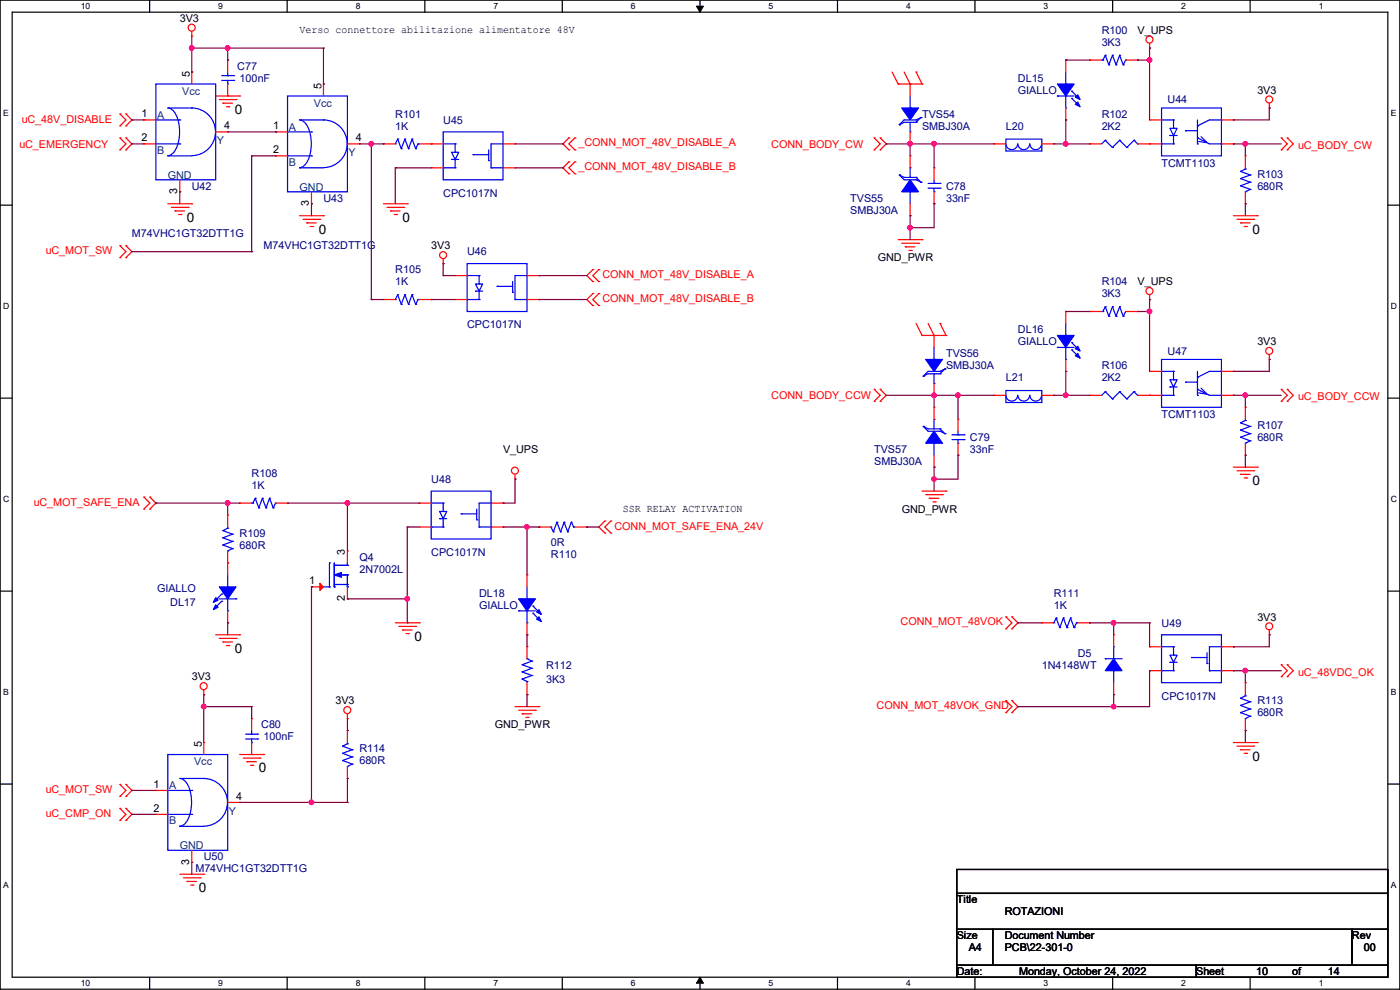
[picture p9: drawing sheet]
<svg xmlns="http://www.w3.org/2000/svg" width="297mm" height="210mm" viewBox="0 0 297 210" stroke-linecap="round" stroke-linejoin="round" font-family="sans-serif">
<path d="M0 0h297v209.8h-297zM2.6 2.6h291.8v204.7h-291.8z" fill="none" stroke="#000" stroke-width=".25"/>
<g fill="#fff">
<path d="M17.1 .3h2v2h-2z"/>
<path d="M17.1 207.6h2v1.9h-2z"/>
</g>
<path d="M31.7 0v2.6M31.7 207.3v2.5" fill="none" stroke="#000" stroke-width=".25"/>
<g fill="#fff">
<path d="M46.3 .3h1v2h-1z"/>
<path d="M46.3 207.6h1v1.9h-1z"/>
</g>
<path d="M60.9 0v2.6M60.9 207.3v2.5" fill="none" stroke="#000" stroke-width=".25"/>
<g fill="#fff">
<path d="M75.5 .3h1v2h-1z"/>
<path d="M75.5 207.6h1v1.9h-1z"/>
</g>
<path d="M90.1 0v2.6M90.1 207.3v2.5" fill="none" stroke="#000" stroke-width=".25"/>
<g fill="#fff">
<path d="M104.7 .3h1v2h-1z"/>
<path d="M104.7 207.6h1v1.9h-1z"/>
</g>
<path d="M119.3 0v2.6M119.3 207.3v2.5" fill="none" stroke="#000" stroke-width=".25"/>
<g fill="#fff">
<path d="M133.9 .3h.9v2h-.9z"/>
<path d="M133.9 207.6h.9v1.9h-.9z"/>
</g>
<path d="M148.5 0v2.6M148.5 207.3v2.5" fill="none" stroke="#000" stroke-width=".25"/>
<path d="M147.7 1.3h1.5l-.7 1.3zM148.5 207.3l.7 1.3h-1.5z" fill="#000" stroke="#000" stroke-width=".21"/>
<g fill="#fff">
<path d="M163.1 .3h.9v2h-.9z"/>
<path d="M163.1 207.6h.9v1.9h-.9z"/>
</g>
<path d="M177.7 0v2.6M177.7 207.3v2.5" fill="none" stroke="#000" stroke-width=".25"/>
<g fill="#fff">
<path d="M192.2 .3h1v2h-1z"/>
<path d="M192.2 207.6h1v1.9h-1z"/>
</g>
<path d="M206.8 0v2.6M206.8 207.3v2.5" fill="none" stroke="#000" stroke-width=".25"/>
<g fill="#fff">
<path d="M221.4 .3h1v2h-1z"/>
<path d="M221.4 207.6h1v1.9h-1z"/>
</g>
<path d="M236.1 0v2.6M236.1 207.3v2.5" fill="none" stroke="#000" stroke-width=".25"/>
<g fill="#fff">
<path d="M250.6 .3h1v2h-1z"/>
<path d="M250.6 207.6h1v1.9h-1z"/>
</g>
<path d="M265.2 0v2.6M265.2 207.3v2.5" fill="none" stroke="#000" stroke-width=".25"/>
<g fill="#fff">
<path d="M279.8 .3h1v2h-1z"/>
<path d="M279.8 207.6h1v1.9h-1z"/>
<path d="M.7 23h1.2v2h-1.2z"/>
<path d="M295.1 23h1.1v2h-1.1z"/>
<path d="M.7 64h1.2v2h-1.2z"/>
<path d="M295.1 64h1.2v2h-1.2z"/>
</g>
<path d="M0 43.5h2.6M294.4 43.5h2.6" fill="none" stroke="#000" stroke-width=".25"/>
<g fill="#fff">
<path d="M.7 104.9h1.2v2h-1.2z"/>
<path d="M295.1 104.9h1.2v2h-1.2z"/>
</g>
<path d="M0 84.5h2.6M294.4 84.5h2.6" fill="none" stroke="#000" stroke-width=".25"/>
<g fill="#fff">
<path d="M.7 145.8h1.2v2h-1.2z"/>
<path d="M295.1 145.8h1.1v2h-1.1z"/>
</g>
<path d="M0 125.4h2.6M294.4 125.4h2.6" fill="none" stroke="#000" stroke-width=".25"/>
<g fill="#fff">
<path d="M.7 186.8h1.2v2h-1.2z"/>
<path d="M295.1 186.8h1.1v2h-1.1z"/>
</g>
<path d="M0 166.3h2.6M294.4 166.3h2.6M203 184.4h91.4v5.1h-91.4zM203 189.5h91.4v7.6h-91.4zM203 197.1h7.6v7.7h-7.6zM210.6 197.1h76.2v7.7h-76.2zM286.8 197.1h7.6v7.7h-7.6zM203 204.8h50.8v2.5h-50.8zM253.8 204.8h40.6v2.5h-40.6z" fill="none" stroke="#000" stroke-width=".25"/>
<g fill="none" stroke="#f00" stroke-width=".25">
<path d="M40.7 7.7h.1M40.7 15.3h.1M40.7 6.6v1.1M40.7 15.3v2.5M48.3 12.7h.1M48.3 12.7v2.6M48.3 17.8v2.6M68.6 17.8h.1M68.6 17.8v2.6M189.3 15.3l1.2 2.5M190.5 17.8h.1M190.5 17.8h5.1"/>
<path d="M191.8 15.3l1.3 2.5M193.1 17.8h.1M193.1 17.8v2.6M194.4 15.3h.1M194.4 15.3l1.2 2.5M195.6 17.8h.1M226.1 12.7h.1M226.1 12.7v2.6M231.2 12.7h.1M231.2 12.7h2.5M238.8 12.7h2.5M241.3 12.7h.1"/>
<path d="M243.9 10.2h.1M243.9 9.2v1M25.4 26.7h.1M25.4 24.2h.1M25.4 31.8h.1M25.4 29.3h.1M25.4 24.2l1.3 1.2-1.3 1.3M25.4 29.3l1.3 1.2-1.3 1.3M26.7 24.2h.1M26.7 26.7h.1M26.7 29.3h.1M26.7 31.8h.1"/>
<path d="M26.7 24.2l1.3 1.2-1.3 1.3M26.7 29.3l1.3 1.2-1.3 1.3M30.5 25.4h.1M30.5 30.5h.1M30.5 30.5h2.6M30.5 25.4h2.6M38.1 38.1v2.6M45.8 20.4h5M45.8 28h2.5M46.5 21.1h3.6M47.3 21.9h.1M47.3 21.9h2"/>
<path d="M48 22.6h.6M48.3 20.4h.1M48.3 28h.1M48.6 22.6h.1M50.1 21.1h.1M50.8 20.4h.1M58.5 28h.1M58.5 33.1h.1M58.5 28h2.5M58.5 33.1h2.5M73.7 30.5h2.5M76.2 30.5h.1"/>
<path d="M81.3 30.5h.1M81.3 30.5h2.6M88.9 30.5h5.1M91.5 30.5h.1M91.5 35.6h.1M91.5 35.6h2.5M106.7 30.5h2.6M106.7 35.6h2.6M109.3 35.6h.1M109.3 30.5h.1M120.7 31.8h.1M120.7 29.3h.1"/>
<path d="M120.7 36.9h.1M120.7 34.3h.1M120.7 29.3l-1.3 1.2 1.3 1.3M120.7 34.3l-1.3 1.3 1.3 1.3M122 29.3h.1M122 31.8h.1M122 34.3h.1M122 36.9h.1M122 29.3l-1.3 1.2 1.3 1.3M122 34.3l-1.3 1.3 1.3 1.3M185.5 31.8h.1M185.5 29.3h.1"/>
<path d="M185.5 29.3l1.2 1.2-1.2 1.3M186.7 29.3h.1M186.7 31.8h.1M186.7 29.3l1.3 1.2-1.3 1.3M193.1 30.5h.1M193.1 33.1h.1M193.1 28v2.5M193.1 33.1v2.5M198.2 35.6h.1M198.2 35.6v2.5M210.9 30.5h.1M210.9 30.5h2.5"/>
<path d="M221 30.5h2.6M223.6 30.5h.1M226.1 25.4h.1M226.1 22.9v2.5M231.2 30.5h.1M231.2 30.5h2.5M241.3 30.5h5.1M243.9 25.4h.1M243.9 30.5h.1M243.9 25.4h2.5M259.1 30.5h2.6M259.1 25.4h2.6"/>
<path d="M261.7 30.5h.1M261.7 25.4h.1M264.2 33.1h.1M264.2 33.1v2.5M269.3 22.9h.1M269.3 21.9v1M271.8 29.3h.1M271.8 31.8h.1M271.8 29.3l1.3 1.2-1.3 1.3M273.1 29.3h.1M273.1 31.8h.1M273.1 29.3l1.3 1.2-1.3 1.3"/>
<path d="M25.4 54.7h.1M25.4 52.1h.1M25.4 52.1l1.3 1.3-1.3 1.3M26.7 52.1h.1M26.7 54.7h.1M26.7 52.1l1.3 1.3-1.3 1.3M35.6 43.2h5.1M36.4 44h3.5M37.1 44.7h.1M37.1 44.7h2.1M37.9 45.5h.5M38.1 40.7h.1"/>
<path d="M38.4 45.5h.1M39.9 44h.1M40.7 43.2h.1M63.5 45.8h5.1M64.3 46.5h3.6M65.1 47.3h.1M65.1 47.3h2M65.8 48h.5M66.1 43.2h.1M66.1 40.7v2.5M66.3 48h.1M67.9 46.5h.1"/>
<path d="M68.6 45.8h.1M81.3 43.2h5.1M82.1 44h3.5M82.8 44.7h.1M82.8 44.7h2.1M83.6 45.5h.5M84.1 45.5h.1M85.6 44h.1M86.4 43.2h.1M94 55.9h.1M94 54.9v1M96.6 58.5h.1"/>
<path d="M96.6 58.5h2.5M111.8 58.5h2.5M114.3 58.5h.1M125.8 59.7h.1M125.8 57.2h.1M125.8 57.2l-1.3 1.3 1.3 1.2M127 57.2h.1M127 59.7h.1M127 57.2l-1.2 1.3 1.2 1.2M190.5 50.8h5.1M191.3 51.6h3.6M192.1 52.4h.1"/>
<path d="M192.1 52.4h2M192.8 53.1h.5M193.1 45.8h.1M193.1 43.2v2.6M193.3 53.1h.1M194.9 51.6h.1M195.6 50.8h.1M198.2 43.2h.1M198.2 40.7v2.5M261.7 45.8h5M262.4 46.5h3.6M263.2 47.3h.1"/>
<path d="M263.2 47.3h2M263.9 48h.6M264.2 43.2h.1M264.2 40.7v2.5M264.5 48h.1M266 46.5h.1M266.7 45.8h.1M81.3 63.5h.1M81.3 63.5h2.6M88.9 63.5h2.6M91.5 63.5h.1M96.6 63.5h.1"/>
<path d="M96.6 63.5h2.5M111.8 63.5h2.5M114.3 63.5h.1M125.8 64.8h.1M125.8 62.3h.1M125.8 62.3l-1.3 1.2 1.3 1.3M127 62.3h.1M127 64.8h.1M127 62.3l-1.2 1.2 1.2 1.3M194.4 68.6l1.2 2.6M195.6 71.2h.1M195.6 71.2h5.1"/>
<path d="M196.9 68.6l1.3 2.6M198.2 71.2h.1M198.2 71.2v2.5M199.4 68.6h.1M199.4 68.6l1.3 2.6M200.7 71.2h.1M226.1 66.1h.1M226.1 78.8h.1M226.1 66.1v2.5M226.1 76.2v2.6M231.2 66.1h.1M231.2 66.1h2.5"/>
<path d="M238.8 66.1h2.5M241.3 66.1h.1M243.9 63.5h.1M243.9 78.8h.1M243.9 62.5v1M243.9 78.8h2.5M259.1 78.8h2.6M261.7 78.8h.1M269.3 76.2h.1M269.3 75.2v1M185.5 85.1h.1M185.5 82.6h.1"/>
<path d="M185.5 82.6l1.2 1.3-1.2 1.2M186.7 82.6h.1M186.7 85.1h.1M186.7 82.6l1.3 1.3-1.3 1.2M198.2 83.9h.1M198.2 86.4h.1M198.2 99.1h.1M198.2 81.3v2.6M198.2 86.4v2.5M198.2 96.6v2.5M203.2 88.9h.1M203.2 96.6h.1"/>
<path d="M203.2 88.9v2.6M203.2 94v2.6M210.9 83.9h.1M210.9 83.9h2.5M221 83.9h2.6M223.6 83.9h.1M231.2 83.9h.1M231.2 83.9h2.5M241.3 83.9h5.1M243.9 83.9h.1M259.1 83.9h2.6M261.7 83.9h.1"/>
<path d="M261.7 99.1h5M262.4 99.9h3.6M264.2 96.6h.1M264.2 86.4h.1M264.2 86.4v2.5M264.2 94v2.6M266 99.9h.1M266.7 99.1h.1M271.8 82.6h.1M271.8 85.1h.1M271.8 82.6l1.3 1.3-1.3 1.2M273.1 82.6h.1"/>
<path d="M273.1 85.1h.1M273.1 82.6l1.3 1.3-1.3 1.2M30.5 105.5h.1M30.5 108h.1M30.5 105.5l1.3 1.2-1.3 1.3M31.8 108h.1M31.8 105.5h.1M31.8 105.5l1.3 1.2-1.3 1.3M48.3 119.4h.1M48.3 109.3h.1M48.3 109.3v2.5M48.3 116.9v5.1"/>
<path d="M50.8 106.7h.1M50.8 106.7h2.6M58.5 106.7h2.5M61 106.7h.1M73.7 116.9h.1M73.7 116.9v2.5M88.9 106.7h.1M88.9 111.8h.1M88.9 106.7h2.6M88.9 111.8h2.6M104.2 106.7h2.5M104.2 111.8h2.5"/>
<path d="M106.7 111.8h.1M106.7 106.7h.1M109.3 101.6h.1M109.3 100.6v1M114.3 111.8h.1M114.3 111.8h2.6M122 111.8h2.5M124.5 111.8h.1M128.3 113.1h.1M128.3 110.5h.1M128.3 110.5l-1.3 1.3 1.3 1.3M129.6 110.5h.1"/>
<path d="M129.6 113.1h.1M129.6 110.5l-1.3 1.3 1.3 1.3M195.6 104.2h5.1M196.4 104.9h3.5M197.1 105.7h.1M197.1 105.7h2.1M197.9 106.5h.5M198.4 106.5h.1M199.9 104.9h.1M200.7 104.2h.1M263.2 100.6h.1M263.2 100.6h2"/>
<path d="M263.9 101.4h.6M264.5 101.4h.1M45.8 134.7h5M46.5 135.4h3.6M47.3 136.2h.1M47.3 136.2h2M48 136.9h.6M48.3 132.1h.1M48.3 129.6v2.5M48.6 136.9h.1M50.1 135.4h.1M50.8 134.7h.1"/>
<path d="M66.1 124.5h.1M66.1 124.5h2.5M73.7 127h.1M73.7 124.5v2.5M83.9 132.1h5M84.6 132.9h3.6M85.4 133.6h.1M85.4 133.6h2M86.1 134.4h.6M86.7 134.4h.1M88.2 132.9h.1M88.9 132.1h.1"/>
<path d="M111.8 122h.1M111.8 134.7h.1M111.8 137.2h.1M111.8 122v2.5M111.8 132.1v2.6M111.8 137.2v2.5M213.4 130.9h.1M213.4 133.4h.1M213.4 130.9l1.3 1.2-1.3 1.3M214.7 133.4h.1M214.7 130.9h.1M214.7 130.9l1.2 1.2-1.2 1.3"/>
<path d="M221 132.1h.1M221 132.1h2.6M228.6 132.1h2.6M231.2 132.1h.1M236.3 134.7h.1M236.3 134.7v2.5M243.9 137.2h.1M243.9 137.2h2.5M259.1 137.2h2.6M261.7 137.2h.1M269.3 134.7h.1M269.3 133.6v1.1"/>
<path d="M43.2 147.4h.1M43.2 157.5h.1M43.2 146.3v1.1M43.2 157.5v2.6M53.4 152.4h.1M53.4 152.4v2.6M53.4 157.5v2.6M73.7 152.4h.1M73.7 155h.1M73.7 151.4v1M73.7 155v2.5M109.3 149.9h5"/>
<path d="M110 150.7h3.6M110.8 151.4h.1M110.8 151.4h2M111.5 152.2h.6M111.8 147.4h.1M111.8 144.8v2.6M112.1 152.2h.1M113.6 150.7h.1M114.3 149.9h.1M213.4 148.6h.1M213.4 151.2h.1M213.4 148.6l1.3 1.3-1.3 1.3"/>
<path d="M214.7 151.2h.1M214.7 148.6h.1M214.7 148.6l1.2 1.3-1.2 1.3M236.3 147.4h.1M236.3 144.8v2.6M243.9 142.3h.1M243.9 142.3h2.5M259.1 142.3h2.6M261.7 142.3h.1M261.7 157.5h5M262.4 158.3h3.6M263.2 159h.1"/>
<path d="M263.2 159h2M263.9 159.8h.6M264.2 155h.1M264.2 144.8h.1M264.2 144.8v2.6M264.2 152.4v2.6M264.5 159.8h.1M266 158.3h.1M266.7 157.5h.1M271.8 141h.1M271.8 143.6h.1M271.8 141l1.3 1.3-1.3 1.3"/>
<path d="M273.1 141h.1M273.1 143.6h.1M273.1 141l1.3 1.3-1.3 1.3M25.4 169h.1M25.4 166.4h.1M25.4 174h.1M25.4 171.5h.1M25.4 166.4l1.3 1.3-1.3 1.3M25.4 171.5l1.3 1.3-1.3 1.2M26.7 166.4h.1M26.7 169h.1M26.7 171.5h.1"/>
<path d="M26.7 174h.1M26.7 166.4l1.3 1.3-1.3 1.3M26.7 171.5l1.3 1.3-1.3 1.2M33.1 167.7h.1M33.1 172.8h.1M33.1 167.7h2.5M33.1 172.8h2.5M48.3 170.2h2.5M50.8 170.2h.1M50.8 160.1h5.1M51.6 160.8h3.6M52.4 161.6h.1"/>
<path d="M52.4 161.6h2M53.1 162.3h.5M53.4 160.1h.1M53.6 162.3h.1M55.2 160.8h.1M55.9 160.1h.1M73.7 165.1h.1M73.7 162.6v2.5M38.1 185.5h5.1M38.9 186.2h3.6M39.7 187h.1M39.7 187h2"/>
<path d="M40.4 187.7h.5M40.7 182.9h.1M40.7 180.4v2.5M40.9 187.7h.1M42.5 186.2h.1M43.2 185.5h.1"/>
<circle cx="40.7" cy="5.9" r=".74"/>
<circle cx="243.9" cy="8.4" r=".74"/>
<circle cx="269.3" cy="21.1" r=".74"/>
<circle cx="94" cy="54.1" r=".74"/>
<circle cx="243.9" cy="61.7" r=".74"/>
<circle cx="269.3" cy="74.4" r=".74"/>
<circle cx="109.2" cy="99.8" r=".74"/>
<circle cx="269.3" cy="132.9" r=".74"/>
<circle cx="43.2" cy="145.6" r=".74"/>
<circle cx="73.7" cy="150.6" r=".74"/>
</g>
<g fill="none" stroke="#00f" stroke-width=".25">
<path d="M33.1 17.8h12.7v20.3h-12.7zM47 16h2.6M47 17.1h2.6M48.3 17.8h.1M48.3 16h.1M48.3 15.3v.7M48.3 17.1v.7M49.6 16h.1M49.6 17.1h.1M226.1 17.8h.1M226.1 15.3v2.5M227.4 19.3h.1"/>
<path d="M227.4 19.3l1.5 1.6M233.7 12.7h.3M234 12.7h.1M234.5 11.7h.1M234.5 11.7l-.5 1M234.5 11.7l.7 2.1M235.2 13.8h.1M236 11.7h.1M236 11.7l-.8 2.1M236 11.7l.8 2.1M236.8 13.8h.1M237.5 11.7h.1"/>
<path d="M237.5 11.7l-.7 2.1M237.5 11.7l.8 2.1M238.3 13.8h.1M238.8 12.7h.1M238.8 12.7l-.5 1.1M33.1 25.4h5M33.1 30.5h5M35.6 33.1h.1M38.1 25.4h.1M38.1 30.5h.1M40.7 22.9h.1M40.7 22.9a5.1 5.1 0 0 1 5 5.1 5.1 5.1 0 0 1-5 5l-5.1 .1"/>
<path d="M40.7 22.9h-5.1a3.3 3.3 0 0 1 2.3 3.1 7.6 7.6 0 0 1-1.3 6.6l-1 .4M61 20.4h12.7v20.3h-12.7zM61 28h5.1M61 33.1h5.1M63.5 35.6h.1M63.5 35.6h5.1M66.1 28h.1M66.1 33.1h.1M68.6 25.4h.1M68.6 25.4a5.1 5.1 0 0 1 5.1 5.1 5.1 5.1 0 0 1-5.1 5.1M68.6 25.4h-5.1a3.3 3.3 0 0 1 2.3 3.1 7.6 7.6 0 0 1-1.3 6.7l-1 .4M83.9 30.5h.1"/>
<path d="M84.4 29.5h.1M84.4 29.5l.7 2M84.4 29.5l-.5 1M85.1 31.5h.1M85.9 29.5h.1M85.9 29.5l.8 2M85.9 29.5l-.8 2M86.7 31.5h.1M87.4 29.5h.1M87.4 29.5l.8 2M87.4 29.5l-.7 2M88.2 31.5h.1"/>
<path d="M88.7 30.5h.1M88.7 30.5h.2M88.7 30.5l-.5 1M94 28h12.7v10.1h-12.7zM94 35.6h.1M94 35.6h2.6M94 30.5h2.6M95.8 32.3h1.5l-.7 1.5zM95.8 33.8h.1M95.8 33.8h1.5M96.6 35.6h.1M96.6 32.3h.1"/>
<path d="M96.6 30.5h.1M96.6 30.5v1.8M96.6 33.8v1.8M100.4 32.8h.1M100.4 32.8h3.3M103.7 34.1h.1M103.7 31.8v2.3M104.2 35.6h.1M104.2 35.6h2.5M106.7 30.5h.1M106.7 35.6h.1M106.7 30.5h-2.5v5.1"/>
<path d="M190.8 26.5h.1M190.8 37.1h.1M190.8 37.1l1 1h2.6M190.8 37.1l1 .5h2.6M193.1 28h.1M193.1 22.9h.1M193.1 35.6h.1M193.1 20.4v2.5M193.1 26v2M193.1 35.6v2M194.4 25.4h.1M194.4 26h.1"/>
<path d="M194.4 38.1h.1M194.4 37.6h.1M194.4 25.4h-2.6l-1 1.1M194.4 26h-2.6l-1 .5M194.4 37.6l1 1.1M194.4 38.1l1 .6M195.4 24.9h.1M195.4 38.7h.1M195.4 24.9l-1 1.1M195.4 24.9l-1 .5M196.9 38.9h2.5M196.9 39.9h2.5"/>
<path d="M198.2 38.9h.1M198.2 38.1v.8M198.2 39.9v.8M199.4 38.9h.1M199.4 39.9h.1M213.4 29.5h7.6v2.5h-7.6zM213.4 30.5a1.25 1.25 0 0 0 1.3 1.3 1.25 1.25 0 0 0 1.2-1.3 1.27 1.27 0 0 0 1.3 1.3 1.27 1.27 0 0 0 1.2-1.3 1.27 1.27 0 0 0 1.3 1.3 1.27 1.27 0 0 0 1.3-1.3M224.3 20.4h.1M224.3 20.4h3.6M226.1 22.9h.1M226.1 20.4v2.5M227.4 20.9h.1"/>
<path d="M227.4 20.9l1.5 1.5M234.5 29.8h.1M234.5 29.8l-.8 .7M234.5 29.8l1.5 1.5M236 31.3h.1M237.5 29.8h.1M237.5 29.8l-1.5 1.5M237.5 29.8l1.6 1.5M239.1 31.3h.1M240.6 29.8h.1M240.6 29.8l-1.5 1.5M240.6 29.8l.7 .7"/>
<path d="M241.3 30.5h.1M246.4 22.9h12.7v10.2h-12.7zM246.4 30.5h.1M246.4 25.4h2.6M246.4 30.5h2.6M248.2 27.2h1.5l-.7 1.5zM248.2 28.7h.1M248.2 28.7h1.5M249 30.5h.1M249 27.2h.1M249 25.4h.1M249 25.4v1.8"/>
<path d="M249 28.7v1.8M251.5 27.7h.1M251.5 27.7h2.5M254 30.5h.1M254 29.3h.1M254 26.7h.1M254 25.4v5.1M254 29.3l2.6 1.2h2.5M254.8 29l1.3 1.3-1.8-.3M259.1 25.4h.1M259.1 30.5h.1M259.1 25.4h-2.5l-2.6 1.3"/>
<path d="M263.2 36.4h.1M263.2 37.9h.1M263.2 39.4h.1M263.2 36.4l2 .7M263.2 37.9l2 .8M263.2 39.4l2 .8M264.2 35.9h.1M264.2 35.6v.3M264.2 35.9l-1 .5M265.2 37.1h.1M265.2 38.7h.1M265.2 37.1l-2 .8"/>
<path d="M265.2 38.7l-2 .7M99.1 55.9h12.7v10.2h-12.7zM99.1 58.5h2.5M101.6 58.5h.1M101.6 58.5v1.7M108.8 59.7v2.3M111.8 58.5h.1M111.8 58.5h-2.5v5M193.1 40.7h.1M193.1 40.7v2.5M198.2 40.7h.1M264.2 40.7h.1"/>
<path d="M265.2 40.2h.1M265.2 40.2l-1 .5M83.9 63.5h.1M84.4 62.5h.1M84.4 62.5l.7 2.1M84.4 62.5l-.5 1M85.1 64.6h.1M85.9 62.5h.1M85.9 62.5l.8 2.1M85.9 62.5l-.8 2.1M86.7 64.6h.1M87.4 62.5h.1"/>
<path d="M87.4 62.5l.8 2.1M87.4 62.5l-.7 2.1M88.2 64.6h.1M88.7 63.5h.1M88.7 63.5l-.5 1.1M88.7 63.5h.2M99.1 63.5h.1M99.1 63.5h2.5M100.9 60.2h1.5l-.8 1.6zM100.9 61.8h.1M100.9 61.8h1.5M101.6 63.5h.1"/>
<path d="M101.6 60.2h.1M101.6 61.8v1.7M105.5 60.7h.1M105.5 60.7h3.3M108.8 62h.1M109.3 63.5h.1M109.3 63.5h2.5M111.8 63.5h.1M195.9 79.8h.1M198.2 76.2h.1M198.2 73.7v2.5M198.2 79.3v2"/>
<path d="M199.4 78.8h.1M199.4 79.3h.1M199.4 78.8h-2.5l-1 1M199.4 79.3h-2.5l-1 .5M200.4 78.3h.1M200.4 78.3l-1 1M200.4 78.3l-1 .5M224.3 73.7h.1M224.3 73.7h3.6M226.1 71.2h.1M226.1 76.2h.1M226.1 68.6v2.6"/>
<path d="M226.1 73.7v2.5M227.4 72.7h.1M227.4 74.2h.1M227.4 72.7l1.5 1.5M227.4 74.2l1.5 1.5M233.7 66.1h.3M234 66.1h.1M234.5 65.1h.1M234.5 65.1l-.5 1M234.5 65.1l.7 2M235.2 67.1h.1M236 65.1h.1"/>
<path d="M236 65.1l-.8 2M236 65.1l.8 2M236.8 67.1h.1M237.5 65.1h.1M237.5 65.1l-.7 2M237.5 65.1l.8 2M238.3 67.1h.1M238.8 66.1h.1M238.8 66.1l-.5 1M246.4 76.2h12.7v10.2h-12.7zM246.4 78.8h2.6M249 78.8h.1"/>
<path d="M249 78.8v1.8M254 78.8v5.1M259.1 78.8h.1M259.1 78.8h-2.5l-2.6 1.3M195.9 90.5h.1M195.9 90.5l1 1h2.5M195.9 90.5l1 .5h2.5M198.2 81.3h.1M198.2 88.9h.1M198.2 94h.1M198.2 88.9v2.1M198.2 94v2.6"/>
<path d="M199.4 91.5h.1M199.4 91h.1M199.4 91l1 1M199.4 91.5l1 .5M200.4 92h.1M202 92.2h2.5M202 93.3h2.5M203.2 94h.1M203.2 92.2h.1M203.2 91.5v.7M203.2 93.3v.7M204.5 92.2h.1"/>
<path d="M204.5 93.3h.1M213.4 82.8h7.6v2.6h-7.6zM213.4 83.9a1.25 1.25 0 0 0 1.3 1.2 1.25 1.25 0 0 0 1.2-1.2 1.27 1.27 0 0 0 1.3 1.2 1.27 1.27 0 0 0 1.2-1.2 1.27 1.27 0 0 0 1.3 1.2 1.27 1.27 0 0 0 1.3-1.2M234.5 83.1h.1M234.5 83.1l-.8 .8M234.5 83.1l1.5 1.5M236 84.6h.1M237.5 83.1h.1M237.5 83.1l-1.5 1.5M237.5 83.1l1.6 1.5M239.1 84.6h.1M240.6 83.1h.1"/>
<path d="M240.6 83.1l-1.5 1.5M240.6 83.1l.7 .8M241.3 83.9h.1M246.4 83.9h.1M246.4 83.9h2.6M248.2 80.6h1.5l-.7 1.5zM248.2 82.1h.1M248.2 82.1h1.5M249 83.9h.1M249 80.6h.1M249 82.1v1.8M251.5 81.1h.1"/>
<path d="M251.5 81.1h2.5M254 83.9h.1M254 82.6h.1M254 80.1h.1M254 82.6l2.6 1.3h2.5M254.8 82.3l1.3 1.3-1.8-.2M259.1 83.9h.1M263.2 89.7h.1M263.2 91.2h.1M263.2 92.8h.1M263.2 89.7l2 .8M263.2 91.2l2 .8"/>
<path d="M263.2 92.8l2 .7M264.2 94h.1M264.2 89.2h.1M264.2 89.2l-1 .5M264.2 88.9v.3M265.2 90.5h.1M265.2 92h.1M265.2 93.5h.1M265.2 90.5l-2 .7M265.2 92l-2 .8M265.2 93.5l-1 .5M47.3 112.6h.1"/>
<path d="M47.3 114.1h.1M47.3 115.6h.1M47.3 112.6l2 .7M47.3 114.1l2 .8M47.3 115.6l2 .8M48.3 116.9h.1M48.3 112.1h.1M48.3 112.1l-1 .5M48.3 111.8v.3M49.3 113.3h.1M49.3 114.9h.1M49.3 116.4h.1"/>
<path d="M49.3 113.3l-2 .8M49.3 114.9l-2 .7M49.3 116.4l-1 .5M53.4 106.7h.2M53.6 106.7h.1M54.1 105.7h.1M54.1 105.7l-.5 1M54.1 105.7l.8 2M54.9 107.7h.1M55.7 105.7h.1M55.7 105.7l-.8 2M55.7 105.7l.7 2"/>
<path d="M56.4 107.7h.1M57.2 105.7h.1M57.2 105.7l-.8 2M57.2 105.7l.8 2M58 107.7h.1M58.5 106.7h.1M58.5 106.7l-.5 1M69.9 119.4h.1M69.9 119.4v5.1M70.9 119.9h.1M70.9 119.4v5.1M70.9 119.9h2.8"/>
<path d="M71.2 119.9h.1M73.7 119.9h.1M73.7 119.4v.5M91.5 104.2h12.7v10.1h-12.7zM91.5 111.8h.1M91.5 106.7h2.5M91.5 111.8h2.5M93.3 108.5h1.5l-.8 1.5zM93.3 110h.1M93.3 110h1.5M94 111.8h.1M94 108.5h.1"/>
<path d="M94 106.7h.1M94 106.7v1.8M94 110v1.8M97.8 109h.1M97.8 109h3.3M101.1 110.3h.1M101.1 108v2.3M101.6 111.8h.1M101.6 111.8h2.6M104.2 106.7h.1M104.2 111.8h.1M104.2 106.7h-2.6v5.1"/>
<path d="M116.9 111.8h.1M116.9 111.8l.5 1M117.4 112.8h.1M118.2 110.8h.1M118.2 110.8l.7 2M118.2 110.8l-.8 2M118.9 112.8h.1M119.7 110.8h.1M119.7 110.8l.7 2M119.7 110.8l-.8 2M120.4 112.8h.1M121.2 110.8h.1"/>
<path d="M121.2 110.8l.5 1M121.2 110.8l-.8 2M121.7 111.8h.1M121.7 111.8h.3M46.5 127h3.6M47 126h.1M47 127.6h.1M47 126l-1.5 1.6M47 127.6l-1.5 1.5M48.3 124.5h.1M48.3 129.6h.1M48.3 122v2.5"/>
<path d="M48.3 127v2.6M50.1 127h.1M68.6 124.5h1.3M69.9 124.5h.1M70.9 124.5h.1M70.9 124h2.8M72.2 122h1.5M73.4 124h.1M73.7 122h.1M73.7 124.5h.1M73.7 124h.1M73.7 122v2.5"/>
<path d="M110 129.6h.1M110 129.6h3.6M111.8 127h.1M111.8 132.1h.1M111.8 139.7h.1M111.8 124.5v2.5M111.8 129.6v2.5M111.8 139.7l1 .6M113.1 128.6h.1M113.1 130.1h.1M113.1 128.6l1.5 1.5M113.1 130.1l1.5 1.5"/>
<path d="M223.6 132.1h.1M224.1 131.1h.1M224.1 131.1l.7 2M224.1 131.1l-.5 1M224.8 133.1h.1M225.6 131.1h.1M225.6 131.1l.8 2M225.6 131.1l-.8 2M226.4 133.1h.1M227.1 131.1h.1M227.1 131.1l.8 2M227.1 131.1l-.7 2"/>
<path d="M227.9 133.1h.1M228.4 132.1h.1M228.4 132.1l-.5 1M228.4 132.1h.2M234.5 139.7h.1M234.5 139.7h3.5M236.3 137.2h.1M236.3 137.2v2.5M246.4 134.7h12.7v10.1h-12.7zM246.4 137.2h2.6M248.2 139h1.5l-.7 1.5zM249 139h.1"/>
<path d="M249 137.2h.1M249 137.2v1.8M252.8 139.5h.1M252.8 139.5h3.3M256.1 138.5v2.3M259.1 137.2h.1M259.1 137.2h-2.5v5.1M52.1 155.7h2.6M52.1 156.8h2.6M53.4 157.5h.1M53.4 155.7h.1M53.4 155v.7"/>
<path d="M53.4 156.8v.7M54.7 155.7h.1M54.7 156.8h.1M72.7 158.3h.1M72.7 159.8h.1M72.7 158.3l2 .7M72.7 159.8l2 .8M73.7 157.8h.1M73.7 157.5v.3M73.7 157.8l-1 .5M74.7 159h.1M74.7 159l-2 .8"/>
<path d="M110.8 144.1h.1M110.8 142.5h.1M110.8 141h.1M110.8 144.1l1 .5M110.8 142.5l2 .8M110.8 141l2 .8M111.8 144.6h.1M111.8 144.6v.2M112.8 143.3h.1M112.8 141.8h.1M112.8 140.3h.1M112.8 143.3l-2 .8"/>
<path d="M112.8 141.8l-2 .7M112.8 140.3l-2 .7M236.3 142.3h.1M236.3 142.3v2.5M246.4 142.3h.1M246.4 142.3h2.6M248.2 140.5h.1M248.2 140.5h1.5M249 142.3h.1M249 140.5v1.8M256.1 140.8h.1M256.6 142.3h.1"/>
<path d="M256.6 142.3h2.5M259.1 142.3h.1M263.2 148.1h.1M263.2 149.6h.1M263.2 151.2h.1M263.2 148.1l2 .8M263.2 149.6l2 .8M263.2 151.2l2 .7M264.2 152.4h.1M264.2 147.6h.1M264.2 147.4v.2M264.2 147.6l-1 .5"/>
<path d="M265.2 148.9h.1M265.2 150.4h.1M265.2 151.9h.1M265.2 148.9l-2 .7M265.2 150.4l-2 .8M265.2 151.9l-1 .5M35.6 160.1h12.7v20.3h-12.7zM35.6 167.7h5.1M35.6 172.8h5.1M38.1 175.3h.1M38.1 175.3h5.1M40.7 167.7h.1"/>
<path d="M40.7 172.8h.1M43.2 165.1h.1M43.2 165.1a5.1 5.1 0 0 1 5.1 5.1 5.1 5.1 0 0 1-5.1 5.1M43.2 165.1h-5.1a3.3 3.3 0 0 1 2.3 3.1 7.6 7.6 0 0 1-1.3 6.7l-1 .4M72.7 161.3h.1M72.7 161.3l2 .8M73.7 162.6h.1M74.7 160.6h.1M74.7 162.1h.1M74.7 160.6l-2 .7M74.7 162.1l-1 .5"/>
</g>
<g fill="#00f" stroke="#00f" stroke-width=".25">
<path d="M70.9 122l1.5-.5v1z"/>
<path d="M236.3 139.7l1.7 2.6h-3.5z" fill-rule="evenodd"/>
<path d="M191.3 22.9h3.6l-1.8 2.5z" fill-rule="evenodd"/>
<path d="M46.5 124.5h3.6l-1.8 2.5z" fill-rule="evenodd"/>
<path d="M45.8 128.3l.5 .5-1 .5z" fill-rule="evenodd"/>
<path d="M45.8 126.8l.5 .5-1 .5z" fill-rule="evenodd"/>
<path d="M193.1 38.1l1.8 2.6h-3.6z" fill-rule="evenodd"/>
<path d="M196.4 76.2h3.5l-1.7 2.6z" fill-rule="evenodd"/>
<path d="M110 127h3.6l-1.8 2.6z" fill-rule="evenodd"/>
<path d="M114.3 130.9l.6 1-1.1-.5z" fill-rule="evenodd"/>
<path d="M114.3 129.3l.6 1-1.1-.5z" fill-rule="evenodd"/>
<path d="M224.3 71.2h3.6l-1.8 2.5z" fill-rule="evenodd"/>
<path d="M228.6 75l.6 1-1.1-.5z" fill-rule="evenodd"/>
<path d="M228.6 73.4l.6 1.1-1.1-.5z" fill-rule="evenodd"/>
<path d="M198.2 91.5l1.7 2.5h-3.5z" fill-rule="evenodd"/>
<path d="M224.3 17.8h3.6l-1.8 2.6z" fill-rule="evenodd"/>
<path d="M228.6 21.6l.6 1-1.1-.5z" fill-rule="evenodd"/>
<path d="M228.6 20.1l.6 1-1.1-.5z" fill-rule="evenodd"/>
</g>
<path d="M67.9 123.7l.7 .8-.7 .8z" fill="#f00" stroke="#f00" stroke-width=".25"/>
<g fill="none" stroke="#800040" stroke-width=".25">
<path d="M40.7 10.2h.1M40.7 15.3h.1M40.7 10.2h27.9M40.7 7.7v7.6M48.3 12.7h.1M48.3 10.2v2.5M68.6 10.2h.1M68.6 17.8h.1M68.6 10.2v7.6M226.1 12.7h.1M226.1 12.7h5.1M241.3 12.7h.1"/>
<path d="M241.3 12.7h2.6M243.9 10.2h.1M243.9 12.7h.1M243.9 10.2v15.2M28 25.4h.1M28 30.5h.1M28 30.5h2.5M28 25.4h2.5M48.3 28h10.2M53.4 33.1h.1M53.4 33.1h5.1M53.4 33.1v20.3"/>
<path d="M58.5 28h.1M76.2 30.5h5.1M78.8 30.5h.1M78.8 30.5v33M81.3 30.5h.1M83.9 35.6h.1M83.9 35.6h7.6M83.9 35.6v7.6M109.3 35.6h10.1M109.3 30.5h10.1M119.4 35.6h.1M119.4 30.5h.1"/>
<path d="M188 30.5h.1M188 30.5h22.9M193.1 30.5h.1M193.1 30.5v2.6M198.2 30.5h.1M198.2 30.5v5.1M223.6 30.5h7.6M226.1 25.4h.1M226.1 30.5h.1M226.1 25.4v5.1M261.7 25.4h.1M261.7 30.5h.1"/>
<path d="M261.7 30.5h10.1M264.2 30.5h.1M264.2 30.5v2.6M269.3 22.9h.1M269.3 22.9v2.5h-7.6M28 53.4h25.4M38.1 40.7h.1M38.1 40.7v2.5M53.4 53.4h.1M66.1 43.2h.1M66.1 43.2v2.6M94 58.5h.1"/>
<path d="M94 55.9h.1M94 58.5h2.6M94 55.9v2.6M114.3 58.5h.1M114.3 58.5h10.2M193.1 45.8h.1M193.1 48.3h.1M193.1 45.8v5M198.2 43.2h.1M198.2 43.2v5.1h-5.1M264.2 43.2h.1M264.2 43.2v2.6"/>
<path d="M78.8 63.5h.1M78.8 63.5h2.5M91.5 63.5h.1M91.5 63.5h5.1M114.3 63.5h.1M114.3 63.5h10.2M226.1 66.1h.1M226.1 78.8h.1M226.1 78.8v5.1M226.1 66.1h5.1M241.3 66.1h.1M241.3 66.1h2.6"/>
<path d="M243.9 63.5h.1M243.9 66.1h.1M243.9 63.5v15.3M261.7 78.8h.1M269.3 76.2h.1M269.3 76.2v2.6h-7.6M188 83.9h22.9M198.2 83.9h.1M198.2 99.1h.1M198.2 83.9v2.5M198.2 99.1v5.1M203.2 83.9h.1"/>
<path d="M203.2 96.6h.1M203.2 83.9v5M203.2 96.6v5h-5M223.6 83.9h7.6M226.1 83.9h.1M261.7 83.9h.1M261.7 83.9h10.1M264.2 83.9h.1M264.2 96.6h.1M264.2 83.9v2.5M264.2 96.6v2.5M33.1 106.7h.1"/>
<path d="M33.1 106.7h17.7M48.3 106.7h.1M48.3 106.7v2.6M61 106.7h27.9M73.7 106.7h.1M73.7 106.7v10.2M86.4 111.8h.1M86.4 111.8h2.5M86.4 111.8v20.3M106.7 106.7h.1M106.7 111.8h7.6M109.3 101.6h.1"/>
<path d="M109.3 101.6v5.1h-2.6M111.8 111.8h.1M111.8 111.8v10.2M114.3 111.8h.1M124.5 111.8h.1M124.5 111.8h2.5M198.2 101.6h.1M48.3 132.1h.1M48.3 132.1v2.6M66.1 124.5h.1M66.1 124.5v45.7M73.7 127h.1"/>
<path d="M73.7 127h12.7M86.4 127h.1M86.4 132.1h.1M111.8 134.7h.1M111.8 134.7v2.5M215.9 132.1h.1M215.9 132.1h5.1M231.2 132.1h.1M231.2 132.1h12.7M236.3 132.1h.1M236.3 132.1v2.6M243.9 132.1h.1"/>
<path d="M243.9 132.1v5.1M261.7 137.2h.1M269.3 134.7h.1M269.3 134.7v2.5h-7.6M43.2 147.4h.1M43.2 149.9h.1M43.2 149.9h10.2M43.2 147.4v10.1M53.4 149.9h.1M53.4 149.9v2.5M73.7 155h.1M73.7 152.4v2.6"/>
<path d="M111.8 147.4h.1M111.8 147.4v2.5M215.9 149.9h.1M236.3 147.4h.1M236.3 149.9h.1M236.3 147.4v2.5M243.9 142.3h.1M243.9 142.3v7.6h-28M261.7 142.3h.1M261.7 142.3h10.1M264.2 142.3h.1M264.2 155h.1"/>
<path d="M264.2 142.3v2.5M264.2 155v2.5M28 167.7h.1M28 172.8h.1M28 167.7h5.1M28 172.8h5.1M50.8 170.2h22.9M66.1 170.2h.1M73.7 170.2h.1M73.7 165.1h.1M73.7 165.1v5.1M40.7 182.9h.1"/>
<path d="M40.7 182.9v2.6"/>
</g>
<g fill="#f0f" stroke="#f0f" stroke-width=".25">
<circle cx="48.3" cy="106.7" r=".49"/>
<circle cx="48.3" cy="10.2" r=".49"/>
<circle cx="243.9" cy="12.7" r=".49"/>
<circle cx="193.1" cy="30.5" r=".49"/>
<circle cx="198.1" cy="30.5" r=".49"/>
<circle cx="264.2" cy="30.5" r=".49"/>
<circle cx="193.1" cy="48.3" r=".49"/>
<circle cx="243.9" cy="66.1" r=".49"/>
<circle cx="264.2" cy="83.8" r=".49"/>
<circle cx="198.1" cy="83.8" r=".49"/>
<circle cx="198.1" cy="101.6" r=".49"/>
<circle cx="226.1" cy="30.5" r=".49"/>
<circle cx="226.1" cy="83.8" r=".49"/>
<circle cx="203.2" cy="83.8" r=".49"/>
<circle cx="236.2" cy="132.1" r=".49"/>
<circle cx="236.2" cy="149.9" r=".49"/>
<circle cx="264.2" cy="142.3" r=".49"/>
<circle cx="43.2" cy="149.9" r=".49"/>
<circle cx="86.4" cy="127" r=".49"/>
<circle cx="73.7" cy="106.7" r=".49"/>
<circle cx="66.1" cy="170.2" r=".49"/>
<circle cx="40.7" cy="10.2" r=".49"/>
<circle cx="111.8" cy="111.8" r=".49"/>
<circle cx="78.8" cy="30.5" r=".49"/>
</g>
<g font-size="2.8">
<text x="49.8" y="24.2">0</text>
<text x="39.7" y="47">0</text>
<text x="85.4" y="47">0</text>
<text x="67.6" y="49.6">0</text>
<text x="265.7" y="49.6">0</text>
<text x="265.7" y="102.9">0</text>
<text x="87.9" y="135.9">0</text>
<text x="49.8" y="138.5">0</text>
<text x="265.7" y="161.3">0</text>
<text x="54.9" y="163.9">0</text>
<text x="42.2" y="189.3">0</text>
</g>
<g font-size="2.3">
<text x="38.1" y="4.7">3V3</text>
<text x="63.5" y="7">Verso connettore abilitazione alimentatore 48V</text>
<text x="241.3" y="7.2">V_UPS</text>
<text x="40.3" y="16.3" transform="rotate(-90 40.3 16.3)">5</text>
<text x="68.2" y="18.8" transform="rotate(-90 68.2 18.8)">5</text>
<text x="266.7" y="19.9">3V3</text>
<text x="30" y="24.9">1</text>
<text x="30" y="30">2</text>
<text x="47.5" y="27.4">4</text>
<text x="58" y="27.4">1</text>
<text x="75.5" y="30">4</text>
<text x="58" y="32.5">2</text>
<text x="37.6" y="41.2" transform="rotate(-90 37.6 41.2)">3</text>
<text x="65.5" y="43.7" transform="rotate(-90 65.5 43.7)">3</text>
<text x="91.5" y="52.9">3V3</text>
<text x="186.2" y="55.5">GND_PWR</text>
<text x="241.3" y="60.5">V_UPS</text>
<text x="266.7" y="73.2">3V3</text>
<text x="106.7" y="96.1">V_UPS</text>
<text x="132.1" y="108.6">SSR RELAY ACTIVATION</text>
<text x="191.3" y="108.8">GND_PWR</text>
<text x="73.2" y="117.6" transform="rotate(-90 73.2 117.6)">3</text>
<text x="65.6" y="124">1</text>
<text x="73.2" y="127.6" transform="rotate(-90 73.2 127.6)">2</text>
<text x="266.7" y="131.7">3V3</text>
<text x="40.7" y="144.4">3V3</text>
<text x="71.2" y="149.4">3V3</text>
<text x="104.9" y="154.5">GND_PWR</text>
<text x="42.8" y="158.5" transform="rotate(-90 42.8 158.5)">5</text>
<text x="32.6" y="167.1">1</text>
<text x="32.6" y="172.2">2</text>
<text x="50.1" y="169.7">4</text>
<text x="40.1" y="183.4" transform="rotate(-90 40.1 183.4)">3</text>
<text x="203" y="191.6">Title</text>
<text x="213.2" y="194.1">ROTAZIONI</text>
<text x="203" y="199.2">Size</text>
<text x="205.5" y="201.8">A4</text>
<text x="213.1" y="199.2">Document Number</text>
<text x="213.2" y="201.8">PCB\22-301-0</text>
<text x="286.8" y="199.2">Rev</text>
<text x="289.4" y="201.8">00</text>
<text x="203" y="206.8">Date:</text>
<text x="216.2" y="206.8">Monday, October 24, 2022</text>
<text x="253.8" y="206.8">Sheet</text>
<text x="266.5" y="206.8">10</text>
<text x="274.1" y="206.8">of</text>
<text x="281.7" y="206.8">14</text>
</g>
<g font-size="2.3" fill="#000080">
<text x="233.7" y="7.2">R100</text>
<text x="233.7" y="9.7">3K3</text>
<text x="50.3" y="14.8">C77</text>
<text x="50.8" y="17.4">100nF</text>
<text x="215.9" y="17.4">DL15</text>
<text x="215.9" y="19.9">GIALLO</text>
<text x="247.7" y="21.9">U44</text>
<text x="83.9" y="25">R101</text>
<text x="83.9" y="27.5">1K</text>
<text x="94" y="26.2">U45</text>
<text x="195.6" y="25">TVS54</text>
<text x="195.6" y="27.5">SMBJ30A</text>
<text x="213.4" y="27.5">L20</text>
<text x="233.7" y="25">R102</text>
<text x="233.7" y="27.5">2K2</text>
<text x="246.4" y="35.4">TCMT1103</text>
<text x="40.7" y="40.2">U42</text>
<text x="94" y="41.7">CPC1017N</text>
<text x="200.7" y="40.2">C78</text>
<text x="266.7" y="37.7">R103</text>
<text x="266.7" y="40.2">680R</text>
<text x="68.6" y="42.8">U43</text>
<text x="180.4" y="42.8">TVS55</text>
<text x="180.4" y="45.3">SMBJ30A</text>
<text x="200.7" y="42.8">33nF</text>
<text x="28" y="50.4">M74VHC1GT32DTT1G</text>
<text x="55.9" y="52.9">M74VHC1GT32DTT1G</text>
<text x="83.9" y="58">R105</text>
<text x="99.1" y="54.2">U46</text>
<text x="83.9" y="60.5">1K</text>
<text x="233.7" y="60.5">R104</text>
<text x="233.7" y="63.1">3K3</text>
<text x="99.1" y="69.7">CPC1017N</text>
<text x="215.9" y="70.7">DL16</text>
<text x="200.7" y="75.8">TVS56</text>
<text x="215.9" y="73.2">GIALLO</text>
<text x="247.7" y="75.3">U47</text>
<text x="200.7" y="78.3">SMBJ30A</text>
<text x="213.4" y="80.9">L21</text>
<text x="233.7" y="78.3">R106</text>
<text x="233.7" y="80.9">2K2</text>
<text x="246.4" y="88.7">TCMT1103</text>
<text x="205.8" y="93.6">C79</text>
<text x="266.7" y="91">R107</text>
<text x="266.7" y="93.6">680R</text>
<text x="53.4" y="101.2">R108</text>
<text x="185.5" y="96.1">TVS57</text>
<text x="185.5" y="98.6">SMBJ30A</text>
<text x="205.8" y="96.1">33nF</text>
<text x="53.4" y="103.7">1K</text>
<text x="91.5" y="102.4">U48</text>
<text x="50.8" y="113.9">R109</text>
<text x="50.8" y="116.4">680R</text>
<text x="76.2" y="119">Q4</text>
<text x="91.5" y="117.9">CPC1017N</text>
<text x="116.9" y="118.4">R110</text>
<text x="116.9" y="115.9">0R</text>
<text x="33.3" y="125.6">GIALLO</text>
<text x="76.2" y="121.5">2N7002L</text>
<text x="36.1" y="128.6">DL17</text>
<text x="101.6" y="126.6">DL18</text>
<text x="101.6" y="129.1">GIALLO</text>
<text x="223.6" y="126.6">R111</text>
<text x="223.6" y="129.1">1K</text>
<text x="246.4" y="132.9">U49</text>
<text x="115.9" y="141.8">R112</text>
<text x="221" y="141.8">1N4148WT</text>
<text x="228.6" y="139.3">D5</text>
<text x="115.9" y="144.9">3K3</text>
<text x="246.4" y="148.4">CPC1017N</text>
<text x="266.7" y="149.4">R113</text>
<text x="55.4" y="154.5">C80</text>
<text x="266.7" y="152">680R</text>
<text x="55.9" y="157.1">100nF</text>
<text x="76.2" y="159.6">R114</text>
<text x="76.2" y="162.1">680R</text>
<text x="41.4" y="185">M74VHC1GT32DTT1G</text>
<text x="43.2" y="182.5">U50</text>
</g>
<g font-size="2.3" fill="#004080">
<text x="38.7" y="20.2">Vcc</text>
<text x="66.6" y="22.7">Vcc</text>
<text x="33.3" y="25.2">A</text>
<text x="61.3" y="27.8">A</text>
<text x="33.3" y="32.6">B</text>
<text x="46" y="30.6">Y</text>
<text x="61.3" y="35.1">B</text>
<text x="74" y="33.1">Y</text>
<text x="35.6" y="37.9">GND</text>
<text x="63.5" y="40.5">GND</text>
<text x="35.9" y="167.5">A</text>
<text x="41.2" y="162.4">Vcc</text>
<text x="48.6" y="172.8">Y</text>
<text x="35.9" y="174.8">B</text>
<text x="38.1" y="180.2">GND</text>
</g>
<g font-size="2.3" fill="#f00">
<text x="4.6" y="26">uC_48V_DISABLE</text>
<text x="4.1" y="31.3">uC_EMERGENCY</text>
<text x="122.7" y="31.1">_CONN_MOT_48V_DISABLE_A</text>
<text x="163.6" y="31.3">CONN_BODY_CW</text>
<text x="275.4" y="31.6">uC_BODY_CW</text>
<text x="122.7" y="36.2">_CONN_MOT_48V_DISABLE_B</text>
<text x="9.7" y="53.9">uC_MOT_SW</text>
<text x="127.8" y="59">CONN_MOT_48V_DISABLE_A</text>
<text x="127.8" y="64.1">CONN_MOT_48V_DISABLE_B</text>
<text x="163.6" y="84.7">CONN_BODY_CCW</text>
<text x="275.4" y="84.9">uC_BODY_CCW</text>
<text x="7.2" y="107.3">uC_MOT_SAFE_ENA</text>
<text x="130.3" y="112.4">CONN_MOT_SAFE_ENA_24V</text>
<text x="191.1" y="132.7">CONN_MOT_48VOK</text>
<text x="275.4" y="143.3">uC_48VDC_OK</text>
<text x="186" y="150.5">CONN_MOT_48VOK_GND</text>
<text x="9.7" y="168.2">uC_MOT_SW</text>
<text x="9.7" y="173.3">uC_CMP_ON</text>
</g>
<g font-size="1.8">
<text x="17.1" y="1.9">10</text>
<text x="46.3" y="1.9">9</text>
<text x="75.5" y="1.9">8</text>
<text x="104.7" y="1.9">7</text>
<text x="133.9" y="1.9">6</text>
<text x="163.1" y="1.9">5</text>
<text x="192.2" y="1.9">4</text>
<text x="221.4" y="1.9">3</text>
<text x="250.6" y="1.9">2</text>
<text x="279.8" y="1.9">1</text>
<text x=".7" y="24.6">E</text>
<text x="295.1" y="24.6">E</text>
<text x=".7" y="65.6">D</text>
<text x="295.1" y="65.6">D</text>
<text x=".7" y="106.5">C</text>
<text x="295.1" y="106.5">C</text>
<text x=".7" y="147.4">B</text>
<text x="295.1" y="147.4">B</text>
<text x=".7" y="188.4">A</text>
<text x="295.1" y="188.4">A</text>
<text x="17.1" y="209.2">10</text>
<text x="46.3" y="209.2">9</text>
<text x="75.5" y="209.2">8</text>
<text x="104.7" y="209.2">7</text>
<text x="133.9" y="209.2">6</text>
<text x="163.1" y="209.2">5</text>
<text x="192.2" y="209.2">4</text>
<text x="221.4" y="209.2">3</text>
<text x="250.6" y="209.2">2</text>
<text x="279.8" y="209.2">1</text>
</g>
</svg>
